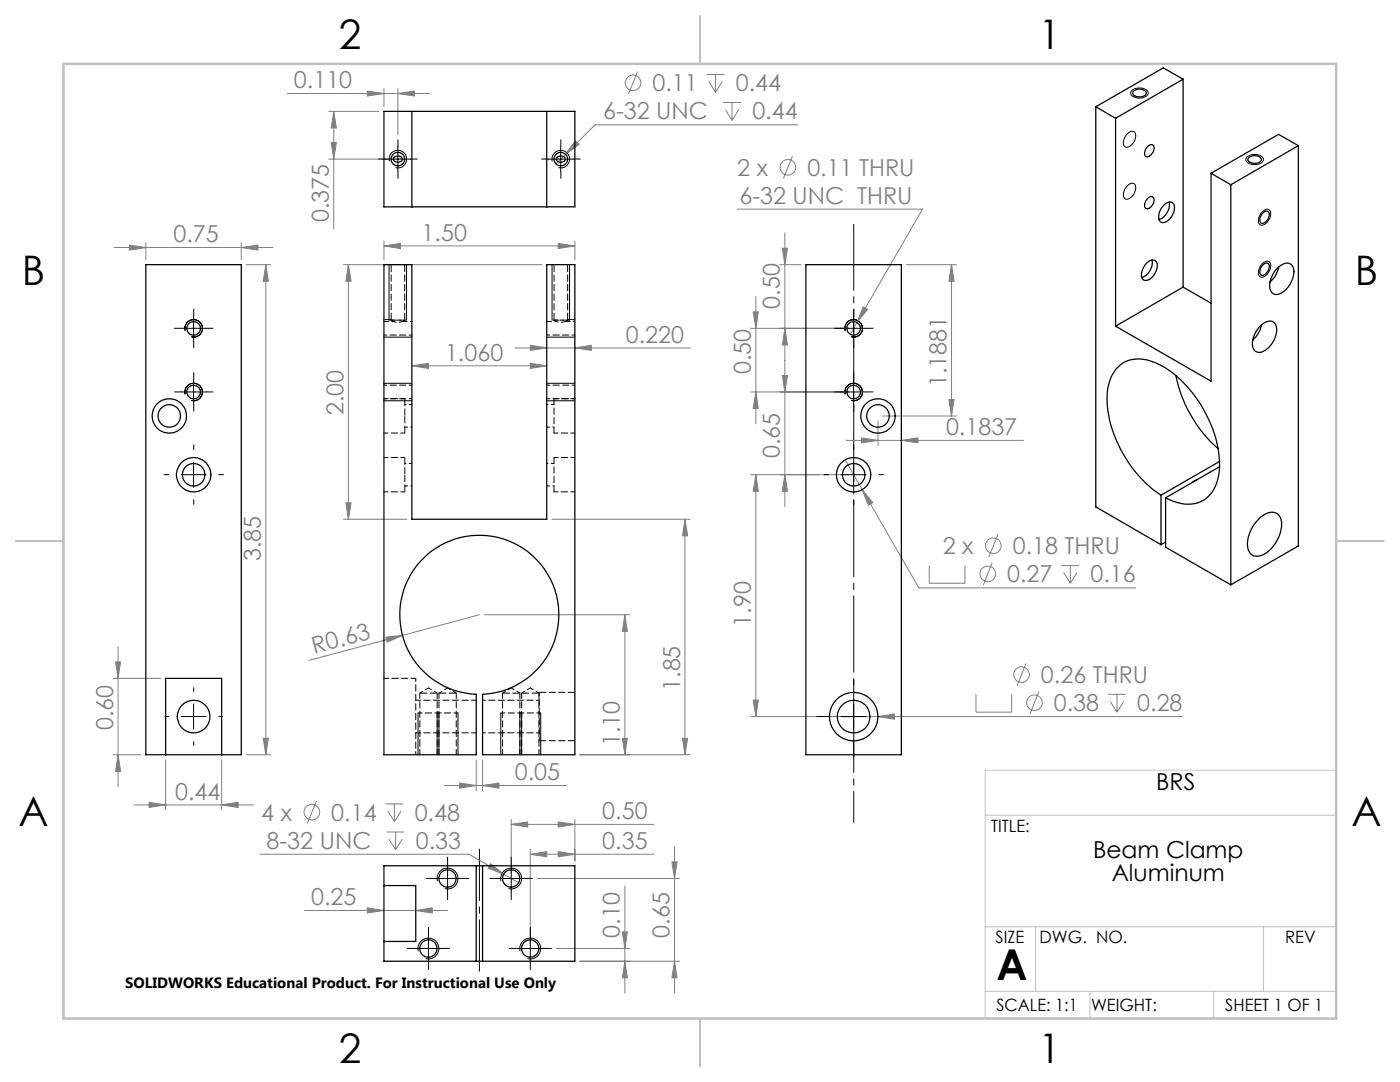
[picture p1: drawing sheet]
<svg xmlns="http://www.w3.org/2000/svg" width="279mm" height="216mm" viewBox="0 0 279 216" stroke-linecap="round" stroke-linejoin="round" font-family="sans-serif">
<g fill="none" stroke="#808080" stroke-width=".2">
<path d="M57.4 18.7h28.4M73.3 18.2l3.3 .5-3.3 .5zM76.6 17.7v3.5M79.4 18.7l3.3-.5v1zM79.4 17.7v9.2M127.2 14.3l-1.8 4.4M141 14.9h3.6M141.5 16.3l1.3 2.1M142.8 14.9v3.5M144.1 16.3l-1.3 2.1M65.6 31.8h12.8M65.6 22.2h10"/>
<path d="M66.1 28.4h1l-.5 3.4zM66.6 22.2v23.4M66.6 22.2l.5 3.3h-1zM114.8 28.1l.8 .7-2.7 2zM144.3 20.5h3.6M144.8 21.9l1.3 2.1M146.1 20.5v3.5M147.4 21.9l-1.3 2.1M158.2 31.2l-1.8 4.4M159.2 24.9h-40.5l-7.8 7.8M22.8 49.4h31.7M25.8 48.9l3.3 .5-3.3 .5z"/>
<path d="M29.1 48.4v3.4M48.2 49.4l3.3-.5v1zM48.2 48.4v3.4M49.2 52.8h4.8M53.1 52.8l.5 3.3h-1.1zM53.1 52.8v97.8M68.5 52.8h39.6M69.5 52.8v50.8M69.5 52.8l.6 3.3h-1.1zM76.6 49.1l3.3-.5v1zM76.6 48.1v3.7M76.6 49.1h38.1"/>
<path d="M111.4 48.6l3.3 .5-3.3 .5zM114.7 48.1v3.7M147.1 41.7h37l-13.1 22.6M150.8 59.2v25.4M155.6 52.8h4.2M156.1 49.5h1.1l-.6 3.3zM156.6 46.5v54.6M180.9 52.8h10M189.9 52.8l.5 3.3h-1zM189.9 52.8v30.2M82.2 73l3.3-.5v1zM82.2 73h26.9"/>
<path d="M102.8 69.4h35M105.8 68.9l3.3 .5-3.3 .5zM105.8 72.5l3.3 .5-3.3 .5zM114.7 69.4l3.3-.5v1zM149.8 65.5h19.6M149.8 78.2h19.6M150.3 62.2h1l-.5 3.3zM150.8 78.2l.5 3.3h-1zM156.1 74.9h1.1l-.6 3.3zM156.6 65.5l.6 3.3h-1.1zM171 64.3l-1.3 2.4M172.3 61.2l.8 .5-2.1 2.6z"/>
<path d="M189.4 79.7h1l-.5 3.3zM149.8 94.7h19.6M150.8 94.7l.5 3.3h-1zM150.8 94.7v48.3M156.6 94.7l.6 3.3h-1.1zM168.7 91.8l14.7 25.5h43.3M168.9 87.9h35.4M171.9 87.4l3.3 .5-3.3 .5zM172.1 97.7l2.1 2.6-.9 .5zM175.2 84v4.9M176.2 83h14.7M179.9 87.9l3.3-.5v1z"/>
<path d="M68.5 103.6h12.7M69 100.3h1.1l-.6 3.3zM110.1 103.6h27.6M136.7 103.6v47M136.7 103.6l.5 3.3h-1zM185.5 112.9v3.5h7.1v-3.5M198 112.3l-1.7 4.4M199.1 106.7l-1.8 4.4M211.8 112.9h3.6M212.3 114.3l1.3 2.1M213.6 112.9v3.5M214.9 114.3l-1.3 2.1"/>
<path d="M22.6 135.4h9.5M23.1 132.1h1l-.5 3.3zM23.6 129v28M77 127.1l3.3-.3-3 1.3zM95.7 122.7l-34 9.1M96.7 122.7h29M124.7 122.7l.5 3.3h-1zM124.7 122.7v27.9M150.3 139.7h1l-.5 3.3zM194.8 138.5v3.6h7.1v-3.6M204.8 132.4l-1.8 4.4M207.3 138l-1.7 4.5"/>
<path d="M221.2 138.5h3.5M221.6 140l1.3 2.1M222.9 138.5v3.6M224.3 140l-1.4 2.1M22.6 150.6h5.5M23.6 150.6l.5 3.3h-1zM33.1 151.6v10M44.2 151.6v10M49.2 150.6h4.8M52.5 147.3h1.1l-.5 3.3zM63.1 159.8l-1.8 4.5M88.7 156.7h24.4"/>
<path d="M91.7 156.2l3.3 .5-3.3 .6zM95 151.6v6.2M96.3 156.7l3.3-.5v1.1zM96.3 151.6v6.2M115.7 150.6h22M124.2 147.3h1l-.5 3.3zM136.2 147.3h1l-.5 3.3zM175.2 143l3.3-.5v1zM236 143h-86.2M26.7 160.6h23.9M29.7 160.1l3.4 .5-3.4 .5zM44.2 160.6l3.3-.5v1z"/>
<path d="M51.9 170.5h41.7l6.9 3.9M76.9 160.4h3.6M77.2 166h3.5M77.4 161.8l1.3 2.1M77.6 167.4l1.4 2.1M78.7 160.4v3.5M79 166v3.5M80 161.8l-1.3 2.1M80.3 167.4l-1.3 2.1M97.9 172.3l2.6 2.1-3.1-1.2zM100.5 174.4l3 1.7M102 164.5l3.3-.5v1z"/>
<path d="M102 163.5v10.8M102 164.5h28.5M105.8 170.5l3.3-.6v1.1zM105.8 170.5h24.7M105.8 169.4v18.9M107.2 175.3h28.4M111.4 169.9l3.3 .6-3.3 .5zM111.4 164l3.3 .5-3.3 .5zM114.7 163.5v8.3M124.7 176.8v21.4M134.1 172h1l-.5 3.3zM134.6 168.9v29.3"/>
<path d="M60.8 181.7h28.5M73.3 181.2l3.3 .5-3.3 .5zM83 181.7l3.3-.5v1zM111.1 189.3h14.6M115.7 191.8h19.9M124.2 185.9h1l-.5 3.4zM124.7 191.8l.5 3.3h-1zM134.6 191.8l.5 3.3h-1z"/>
<circle cx="126.3" cy="16.5" r="1.56"/>
<circle cx="157.3" cy="33.4" r="1.56"/>
<circle cx="197.1" cy="114.5" r="1.55"/>
<circle cx="198.3" cy="108.9" r="1.55"/>
<circle cx="203.9" cy="134.6" r="1.55"/>
<circle cx="206.4" cy="140.2" r="1.55"/>
<circle cx="62.3" cy="162.1" r="1.55"/>
</g>
<g fill="none" stroke="#000" stroke-width=".2">
<path d="M225.8 18.2a2.31 2.31 0 0 1 3.3 .1 1.14 1.14 0 0 1-1.4 1.2 1.63 1.63 0 0 1-2.1-1zM76.9 31.8h5M77.7 32.2a1.75 1.75 0 0 1 1.6-2.2 1.75 1.75 0 0 1 1.9 1.9 1.75 1.75 0 0 1-2.2 1.5M79.4 29.2v5.1M109.4 31.8h5M110.2 32.2a1.76 1.76 0 0 1 1.5-2.2 1.76 1.76 0 0 1 2 1.9 1.76 1.76 0 0 1-2.2 1.5M111.9 29.2v5.1M224.9 26.8a.96 .96 0 0 1 .8-.6 .96 .96 0 0 1 .9 .5 2.19 2.19 0 0 1-2 2.7 1.72 1.72 0 0 1 .3-2.6zM225 37.1l.1-.1a.88 .88 0 0 1 1.3-.3 .88 .88 0 0 1 .2 1.2 2.08 2.08 0 0 1-2 1.8 1.75 1.75 0 0 1 .4-2.6zM248.8 31.3a2.34 2.34 0 0 1 3.3 .4 1.57 1.57 0 0 1-2.1 1.1h-.2a.94 .94 0 0 1-1-.4 .94 .94 0 0 1 0-1.1zM77.6 52.8v11.1M81.1 52.8v11.1"/>
<path d="M110.2 52.8v11.1M113.7 52.8v11.1M251.9 42.3l.1-.1a.9 .9 0 0 1 1.3-.4 .9 .9 0 0 1 .2 1.3 2.08 2.08 0 0 1-1.9 1.8 1.65 1.65 0 0 1 .1-2.4zM251.9 52.6l.1-.1a.9 .9 0 0 1 1.3-.3 .9 .9 0 0 1 .2 1.3 2.08 2.08 0 0 1-1.9 1.8 1.65 1.65 0 0 1 .1-2.4zM36.2 65.5h4.9M36.2 78.2h4.9M36.9 66a1.76 1.76 0 0 1 1.6-2.3 1.76 1.76 0 0 1 1.9 1.9 1.76 1.76 0 0 1-2.2 1.6M36.9 78.7a1.76 1.76 0 0 1 1.6-2.3 1.76 1.76 0 0 1 1.9 1.9 1.76 1.76 0 0 1-2.2 1.6M38.6 63v5M38.6 75.7v5M76.6 67.3h5.6M76.6 63.8h1.4"/>
<path d="M76.6 80h5.6M76.6 76.5h5.6M109.1 67.3h5.6M109.1 80h5.6M109.1 76.5h5.6M113.3 63.8h1.4M167.9 65.5h5M167.9 78.2h5M168.7 66a1.75 1.75 0 0 1 1.5-2.2 1.75 1.75 0 0 1 1.9 1.9 1.75 1.75 0 0 1-2.2 1.5M168.7 78.7a1.75 1.75 0 0 1 1.5-2.2 1.75 1.75 0 0 1 1.9 1.9 1.75 1.75 0 0 1-2.2 1.5M170.4 63v5M170.4 75.7v5"/>
<path d="M36.2 94.7h4.9M38.6 92.2v5M167.9 94.7h5M170.4 92.2v5M36.2 143h4.9M38.6 140.5v5M83.4 142.3v8.3M87.2 142.3v8.3M87.6 142.3v8.3M91.4 142.3v8.3M99.9 142.3v8.3M103.8 142.3v8.3"/>
<path d="M104.1 142.3v8.3M107.9 142.3v8.3M167.9 143h5M170.4 140.5v5M86.8 175.3h5M87.3 175.8a2.08 2.08 0 0 1 1.9-2.6 2.08 2.08 0 0 1 2.2 2.3 2.08 2.08 0 0 1-2.6 1.8M89.3 172.8v5M99.5 175.3h5M100 175.8a2.08 2.08 0 0 1 1.9-2.6 2.08 2.08 0 0 1 2.2 2.3 2.08 2.08 0 0 1-2.6 1.8M102 172.8v5M83 189.3h5M83.5 189.8a2.08 2.08 0 0 1 1.9-2.6 2.08 2.08 0 0 1 2.2 2.3 2.08 2.08 0 0 1-2.7 1.8"/>
<path d="M85.5 186.8v5M103.3 189.3h5M103.8 189.8a2.08 2.08 0 0 1 1.9-2.6 2.08 2.08 0 0 1 2.2 2.3 2.08 2.08 0 0 1-2.6 1.8M105.8 186.8v5"/>
</g>
<path d="M95.7 169.4v24.4" fill="none" stroke="#000" stroke-width=".2" stroke-dasharray="15.2 1.3 1.3 1.3" stroke-dashoffset="5"/>
<path d="M170.4 44.8v106.3" fill="none" stroke="#000" stroke-width=".2" stroke-dasharray="15.2 1.3 1.3 1.3" stroke-dashoffset="2.1"/>
<path d="M266.7 153.7h-70.1v49.5M196.6 162.7h70.1M196.6 197.8h70.1M196.6 184.9h70.1M206.7 184.9v12.9M217.5 197.8v5.4M242.2 197.8v5.4M252.2 184.9v12.9" fill="none" stroke="#c0c0c0" stroke-width=".2"/>
<path d="M139.7 3.2v9.5M3.1 107.9h9.6M266.7 107.9h9.5M139.7 203.2v9.6" fill="none" stroke="#c0c0c0" stroke-width=".25"/>
<path d="M12.7 12.7h254v190.5h-254z" fill="none" stroke="#c0c0c0" stroke-width=".5"/>
<g fill="none" stroke="#000" stroke-width=".2" stroke-dasharray="15.2 1.3 1.3 1.3">
<path d="M76.9 31.7h-1.3M79.4 29.2v-1.3M79.4 34.2v1.4M81.9 31.7h1.4M109.4 31.7h-1.3M111.9 29.2v-1.3M111.9 34.2v1.4M114.4 31.7h1.4M36.2 65.5h-1.4M36.2 78.2h-1.4M38.7 63v-1.3M38.7 68v1.4"/>
<path d="M38.7 75.7v-1.3M41.2 65.5h1.3M41.2 78.2h1.3M167.9 65.5h-1.4M167.9 78.2h-1.4M170.4 63v-1.3M170.4 68v1.4M170.4 75.7v-1.3M172.9 65.5h1.3M172.9 78.2h1.3M33.7 94.7h-1M38.7 89.7v-.9"/>
<path d="M38.7 99.7v.9M38.7 80.7v1.4M43.7 94.7h.9M165.4 94.7h-.9M170.4 89.7v-.9M170.4 99.7v.9M170.4 80.7v1.4M175.4 94.7h.9M38.7 138v-.8M170.4 138v-2.4M33.7 143h-.8M38.7 148v.7"/>
<path d="M43.7 143h.7M165.4 143h-2.3M175.4 143h2.3M86.8 175.3h-1.7M89.3 172.8v-1.8M89.3 177.8v1.7M91.8 175.3h1.8M99.5 175.3h-1.7M102 172.8v-1.8M102 177.8v1.7M104.5 175.3h1.8M83 189.2h-1.7"/>
<path d="M85.5 186.7v-1.7M85.5 191.7v1.8M88 189.2h1.7M103.3 189.2h-1.7M105.8 186.7v-1.7M105.8 191.7v1.8M108.3 189.2h1.8"/>
</g>
<path d="M170.4 148v16.1" fill="none" stroke="#000" stroke-width=".2" stroke-dasharray="15.2 1.3 1.3 1.3" stroke-dashoffset="9.1"/>
<path d="M77.7 63.9h3.5M110.2 63.9h3.5" fill="none" stroke="#000" stroke-width=".2" stroke-dasharray="1.3 .6" stroke-dashoffset="-.2"/>
<path d="M87.6 142.3h-4.2M91.4 142.3h-4.2M104.1 142.3h-4.2M107.9 142.3h-4.1" fill="none" stroke="#000" stroke-width=".2" stroke-dasharray="1.3 .6" stroke-dashoffset=".5"/>
<g fill="#808080">
<path d="M77 127.1l3.3-.3-3 1.3z"/>
<path d="M111.4 48.6l3.3 .5-3.3 .5zM76.6 49.1l3.3-.5v1zM83 181.7l3.3-.5v1zM73.3 181.2l3.3 .5-3.3 .5zM79.4 18.7l3.3-.5v1zM73.3 18.2l3.3 .5-3.3 .5zM44.2 160.6l3.3-.5v1zM29.7 160.1l3.4 .5-3.4 .5z"/>
<path d="M105.8 68.9l3.3 .5-3.3 .5zM114.7 69.4l3.3-.5v1zM97.9 172.3l-.5 .9 3.1 1.2zM105.8 170.5l3.3-.6v1.1zM111.4 169.9l3.3 .6-3.3 .5zM102 164.5l3.3-.5v1zM111.4 164l3.3 .5-3.3 .5zM114.8 28.1l-1.9 2.7 2.7-2zM175.2 143l3.3 .5v-1zM172.3 61.2l-1.3 3.1 2.1-2.6zM172.1 97.7l1.2 3.1 .9-.5zM171.9 87.4l3.3 .5-3.3 .5zM179.9 87.9l3.3-.5v1zM25.8 48.9l3.3 .5-3.3 .5zM48.2 49.4l3.3-.5v1z"/>
<path d="M82.2 73l3.3-.5v1zM105.8 72.5l3.3 .5-3.3 .5z"/>
<path d="M91.7 156.2l3.3 .5-3.3 .6zM96.3 156.7l3.3-.5v1.1z"/>
<path d="M66.1 28.4h1l-.5 3.4zM66.6 22.2l.5 3.3h-1zM156.6 65.5l.6 3.3h-1.1zM156.1 49.5h1.1l-.6 3.3zM150.8 78.2l.5 3.3h-1zM150.3 62.2h1l-.5 3.3zM156.6 94.7l.6 3.3h-1.1zM156.1 74.9h1.1l-.6 3.3zM189.4 79.7h1l-.5 3.3zM189.9 52.8l.5 3.3h-1z"/>
<path d="M69 100.3h1.1l-.6 3.3zM69.5 52.8l.6 3.3h-1.1z"/>
<path d="M124.7 122.7l.5 3.3h-1zM124.2 147.3h1l-.5 3.3zM136.7 103.6l.5 3.3h-1zM136.2 147.3h1l-.5 3.3zM124.2 185.9h1l-.5 3.4zM124.7 191.8l.5 3.3h-1zM134.1 172h1l-.5 3.3zM134.6 191.8l.5 3.3h-1zM150.8 94.7l.5 3.3h-1zM150.3 139.7h1l-.5 3.3zM23.1 132.1h1l-.5 3.3zM23.6 150.6l.5 3.3h-1zM53.1 52.8l.5 3.3h-1.1zM52.5 147.3h1.1l-.5 3.3z"/>
</g>
<g fill="none" stroke="#000" stroke-width=".25">
<path d="M226.1 18.3a1.8 1.8 0 0 1 2.6 .1 1.08 1.08 0 0 1-1.4 .9l-1.1-.3-.1-.4zM236.1 15.8l-13.5 7.8M236.1 15.8v41.5M236.1 15.8l-3.9-2.3-13.5 7.8M76.6 22.2h38.1v19.1h-38.1zM78.6 31.5a.91 .91 0 0 1 1-.4 .91 .91 0 0 1 .7 .8 .92 .92 0 0 1-1 .5 .92 .92 0 0 1-.8-.8zM82.2 22.2v19.1M109.1 22.2v19.1M111.2 31.4a.91 .91 0 0 1 1-.3 .91 .91 0 0 1 .6 .9 .97 .97 0 0 1-1 .4 .97 .97 0 0 1-.8-.8zM218.7 21.3v79.8l13 7.6M218.7 21.3l3.9 2.3M222.6 23.6v41.5"/>
<path d="M229.1 29.2a.72 .72 0 0 1 1-.3 .72 .72 0 0 1 .2 1.1 1.52 1.52 0 0 1-1.5 1.3 1.22 1.22 0 0 1 0-1.8zM229.1 39.6a.72 .72 0 0 1 1-.3 .72 .72 0 0 1 .2 1.1 1.41 1.41 0 0 1-1.7 1.2 1.64 1.64 0 0 1 .5-2zM241.7 34.6v41.5l-19.1-11M241.7 34.6l3.9 2.3M245.6 36.9v79.8M249.3 31.4a1.81 1.81 0 0 1 2.4 .3 1.08 1.08 0 0 1-1.4 .9l-.9-.2a.54 .54 0 0 1-.4-.5 .54 .54 0 0 1 .3-.5zM259.1 29.1l-13.5 7.8M259.1 29.1l-3.9-2.3-13.5 7.8M259.1 29.1v79.8l-13.5 7.8M29.1 52.8h19.1v97.8h-19.1zM76.6 52.8h5.6v50.8h26.9v-50.8h5.6v97.8h-18.4v-12.1a15.9 15.9 0 0 0 13-23.9 15.9 15.9 0 0 0-27.3 0 15.9 15.9 0 0 0 13 23.9v12.1h-18.4zM160.8 52.8h19.1v97.8h-19.1z"/>
<path d="M228.8 52.5a1.17 1.17 0 0 1 1.1-.6 1.17 1.17 0 0 1 1 .6 3.2 3.2 0 0 1-2.1 3.5 1.1 1.1 0 0 1-.9-1.7l.2-.7zM229.9 51.9a3.1 3.1 0 0 1-2 3.5M232.5 40.7a1.05 1.05 0 0 1 1.3-.3 1.05 1.05 0 0 1 .6 1.2 3.1 3.1 0 0 1-2.4 2.8 1.2 1.2 0 0 1-.7-1.7l.4-1.1zM233.3 40.3a3.3 3.3 0 0 1-2 3.5M236.1 57.3l-13.5 7.8M236.1 57.3l5.6 3.2M251.9 53a.74 .74 0 0 1 .8-.5 .74 .74 0 0 1 .6 .7 1.67 1.67 0 0 1-1.6 1.7 1.38 1.38 0 0 1 .2-1.9zM252.1 42.4a.73 .73 0 0 1 1.1-.1 .73 .73 0 0 1 0 1.1 1.42 1.42 0 0 1-1.5 1.1 1.44 1.44 0 0 1 .4-2.1zM255 53.4a1.95 1.95 0 0 1 2.8-.5 3.7 3.7 0 0 1-.4 4 3.5 3.5 0 0 1-3 1.8 1.89 1.89 0 0 1-1-2.3l.7-1.8zM255.2 53.3a5.4 5.4 0 0 1-1.8 3M234.7 75a26.1 26.1 0 0 0 8.4 14.5M251.6 65a2.21 2.21 0 0 1 2.6-.7 3.1 3.1 0 0 1 0 3.7 3.5 3.5 0 0 1-3.2 2.3 1.75 1.75 0 0 1-1-2.4l.4-1.3z"/>
<path d="M251.8 64.8a6.1 6.1 0 0 1-1.8 3.1M231.7 98.8a25.1 25.1 0 0 1-10.8-18.8 8.1 8.1 0 0 1 3.3-7.6 7.2 7.2 0 0 1 6.8 .2 23.6 23.6 0 0 1 10.9 12.8 17.4 17.4 0 0 1 1 10.8 6 6 0 0 1-8 4.1l-2.3-1M231.7 98.8v9.9M232.6 99.3v9.9l13 7.5M238.9 95.7l-.9 .5M243.4 92.1l-11.7 6.7M243.4 93.1l-10.8 6.2M232.6 108.2l-.9 .5M251 103.8a3.2 3.2 0 0 1 3.9-1.3 3.3 3.3 0 0 1 .7 3.7 6.7 6.7 0 0 1-4.2 4.7 1.93 1.93 0 0 1-2.4-2.1 7.2 7.2 0 0 1 2-5zM33.1 150.6v-15.2h11.1v15.2M76.6 176.7h6.4v11.2h-6.4M95 172.8h1.3"/>
<path d="M95 172.8v19M95 172.8h-18.4v19h18.4M96.3 172.8v19M96.3 172.8h18.4v19h-18.4M95 191.8h1.3"/>
<circle cx="79.4" cy="31.7" r="1.34"/>
<circle cx="111.9" cy="31.7" r="1.35"/>
<circle cx="38.6" cy="65.5" r="1.36"/>
<circle cx="38.6" cy="78.2" r="1.36"/>
<circle cx="170.4" cy="78.2" r="1.36"/>
<circle cx="170.4" cy="65.5" r="1.36"/>
<circle cx="33.8" cy="83" r="2.25"/>
<circle cx="33.8" cy="83" r="3.4"/>
<circle cx="38.6" cy="94.7" r="2.25"/>
<circle cx="38.7" cy="94.7" r="3.4"/>
<circle cx="170.4" cy="94.7" r="3.4"/>
<circle cx="170.4" cy="94.7" r="2.25"/>
<circle cx="175.2" cy="83" r="3.4"/>
<circle cx="175.2" cy="83" r="2.25"/>
<circle cx="38.6" cy="143" r="3.3"/>
<circle cx="170.4" cy="143" r="3.3"/>
<circle cx="170.4" cy="143" r="4.8"/>
<circle cx="89.3" cy="175.3" r="1.72"/>
<circle cx="102" cy="175.3" r="1.72"/>
<circle cx="85.5" cy="189.3" r="1.72"/>
<circle cx="105.8" cy="189.3" r="1.72"/>
</g>
<g fill="none" stroke="#000" stroke-width=".2" stroke-dasharray="1.3 .6" stroke-dashoffset="-.1">
<path d="M78.1 52.8v11.1M110.6 52.8v11.1M80.8 63.9v-11.1M113.3 63.9v-11.1M80.8 94.7v-3.4M80.8 98.1v-3.4M80.8 83v-3.4M80.8 86.4v-3.4M87.2 138.3h-3.4M91.1 138.3h-3.5M103.8 138.3h-3.5M107.6 138.3h-3.5"/>
<path d="M114.7 138.1h-7.1M107.6 147.8h7.1"/>
</g>
<path d="M78.7 64.2h-.2a2.62 2.62 0 0 0 1.8 0M85.5 137.3l-1.7 1M87.2 138.3l-1.7-1M89.3 137.3l-1.7 1M91.1 138.3l-1.8-1M102 137.3l-1.7 1M103.8 138.3l-1.8-1M105.8 137.3l-1.7 1M107.6 138.3l-1.8-1M107.6 138.1v9.7M83 150.6v-15.2" fill="none" stroke="#000" stroke-width=".2" stroke-dasharray="1.3 .6" stroke-dashoffset=".6"/>
<path d="M83 135.4h-6.4M95 139.7h-12M83 146.2h12" fill="none" stroke="#000" stroke-width=".2" stroke-dasharray="1.3 .6" stroke-dashoffset=".3"/>
<path d="M110.6 79.6v6.8M110.6 91.3v6.8" fill="none" stroke="#000" stroke-width=".2" stroke-dasharray="1.3 .6" stroke-dashoffset=".1"/>
<path d="M78.1 63.9l.4 .3M80.3 64.2l.5-.3M110.6 63.9l.4 .3M111.1 64.2h.1M112.8 64.2l.5-.3" fill="none" stroke="#000" stroke-width=".2" stroke-dasharray="1.3 .6"/>
<path d="M78.5 64.2h-1.9M82.2 64.2h-1.9M111 64.2l1 .1 .8-.1M111 64.2h-1.9M114.7 64.2h-1.9" fill="none" stroke="#000" stroke-width=".2" stroke-dasharray="1.3 .6" stroke-dashoffset=".9"/>
<g fill="none" stroke="#000" stroke-width=".2" stroke-dasharray="1.3 .6" stroke-dashoffset=".7">
<path d="M76.6 66.9h5.6M76.6 79.6h5.6M78.1 63.9h1.3M79.4 63.9h1.4M82.2 76.9h-5.6M109.1 66.9h5.6M109.1 79.6h5.6M110.6 63.9h1.3M111.9 63.9h1.4M114.7 76.9h-5.6M80.8 97h1.4M80.8 85.2h1.4"/>
<path d="M82.2 92.5h-1.4M82.2 80.7h-1.4M109.1 97h1.5M109.1 85.2h1.5M110.6 92.5h-1.5M110.6 80.7h-1.5M107.6 139.7h-11.3M96.3 146.2h11.3"/>
</g>
<path d="M83.8 138.3v12.3M87.6 138.3v12.3M100.3 138.3v12.3M104.1 138.3v12.3M87.2 150.6v-12.3M91.1 150.6v-12.3M103.8 150.6v-12.3M107.6 150.6v-12.3" fill="none" stroke="#000" stroke-width=".2" stroke-dasharray="1.3 .6" stroke-dashoffset=".2"/>
<path d="M80.8 79.6h-4.2M114.7 79.6h-4.1M76.6 98.1h4.2M76.6 86.4h4.2M80.8 91.3h-4.2M110.6 98.1h4.1M110.6 86.4h4.1M114.7 91.3h-4.1" fill="none" stroke="#000" stroke-width=".2" stroke-dasharray="1.3 .6" stroke-dashoffset=".5"/>
<text font-size="8.5" x="198.9" y="195.5">A</text>
<g font-size="8.1">
<text x="67.6" y="9.7">2</text>
<text x="207.3" y="9.7">1</text>
<text x="4.4" y="57">B</text>
<text x="270.4" y="57">B</text>
<text x="3.7" y="164.9">A</text>
<text x="269.7" y="164.9">A</text>
<text x="67.6" y="212.2">2</text>
<text x="207.3" y="212.2">1</text>
</g>
<g font-size="4.7" fill="#808080">
<text x="58.7" y="17.6">0.110</text>
<text x="120.4" y="23.8">6-32 UNC</text>
<text x="130.2" y="18.2">0.11</text>
<text x="146.9" y="18.2">0.44</text>
<text x="150.1" y="23.8">0.44</text>
<text x="147.1" y="35.1">2 x</text>
<text x="161.1" y="35.1">0.11 THRU</text>
<text x="147.6" y="40.7">6-32 UNC THRU</text>
<text x="65.6" y="44.3" transform="rotate(-90 65.6 44.3)">0.375</text>
<text x="34.6" y="48.4">0.75</text>
<text x="84.1" y="48.1">1.50</text>
<text x="155.6" y="61.6" transform="rotate(-90 155.6 61.6)">0.50</text>
<text x="88.8" y="72">1.060</text>
<text x="124.9" y="68.4">0.220</text>
<text x="149.8" y="74.6" transform="rotate(-90 149.8 74.6)">0.50</text>
<text x="188.9" y="77.2" transform="rotate(-90 188.9 77.2)">1.1881</text>
<text x="68.6" y="82.8" transform="rotate(-90 68.6 82.8)">2.00</text>
<text x="188.8" y="86.8">0.1837</text>
<text x="155.6" y="91.4" transform="rotate(-90 155.6 91.4)">0.65</text>
<text x="52" y="111.9" transform="rotate(-90 52 111.9)">3.85</text>
<text x="188.1" y="110.6">2 x</text>
<text x="202.1" y="110.6">0.18 THRU</text>
<text x="201" y="116.2">0.27</text>
<text x="217.6" y="116.2">0.16</text>
<text x="149.8" y="125" transform="rotate(-90 149.8 125)">1.90</text>
<text x="62.7" y="130.5" transform="rotate(-15 62.7 130.5)">R0.63</text>
<text x="135.7" y="137.9" transform="rotate(-90 135.7 137.9)">1.85</text>
<text x="207.7" y="136.3">0.26 THRU</text>
<text x="210.3" y="141.9">0.38</text>
<text x="227" y="141.9">0.28</text>
<text x="22.6" y="145.7" transform="rotate(-90 22.6 145.7)">0.60</text>
<text x="123.7" y="148.9" transform="rotate(-90 123.7 148.9)">1.10</text>
<text x="102.7" y="155.7">0.05</text>
<text x="35" y="159.6">0.44</text>
<text x="52.1" y="163.8">4 x</text>
<text x="66.1" y="163.8">0.14</text>
<text x="82.8" y="163.8">0.48</text>
<text x="120.2" y="163.5">0.50</text>
<text x="53.2" y="169.4">8-32 UNC</text>
<text x="83" y="169.4">0.33</text>
<text x="120.2" y="169.4">0.35</text>
<text x="62.1" y="180.6">0.25</text>
<text x="123.7" y="187.1" transform="rotate(-90 123.7 187.1)">0.10</text>
<text x="133.6" y="187.1" transform="rotate(-90 133.6 187.1)">0.65</text>
</g>
<g font-size="4.7">
<text x="230.7" y="157.5">BRS</text>
<text x="218.1" y="171.2">Beam Clamp</text>
<text x="221.9" y="175.7">Aluminum</text>
</g>
<g font-size="3.4">
<text x="197.8" y="166">TITLE:</text>
<text x="198.7" y="188.1">SIZE</text>
<text x="207.5" y="188.1">DWG. NO.</text>
<text x="256.5" y="188.2">REV</text>
<text x="198.8" y="201.7">SCALE: 1:1</text>
<text x="217.7" y="201.8">WEIGHT:</text>
<text x="244.5" y="201.7">SHEET 1 OF 1</text>
</g>
<text font-size="3" x="25" y="197.2">SOLIDWORKS Educational Product. For Instructional Use Only</text>
</svg>
